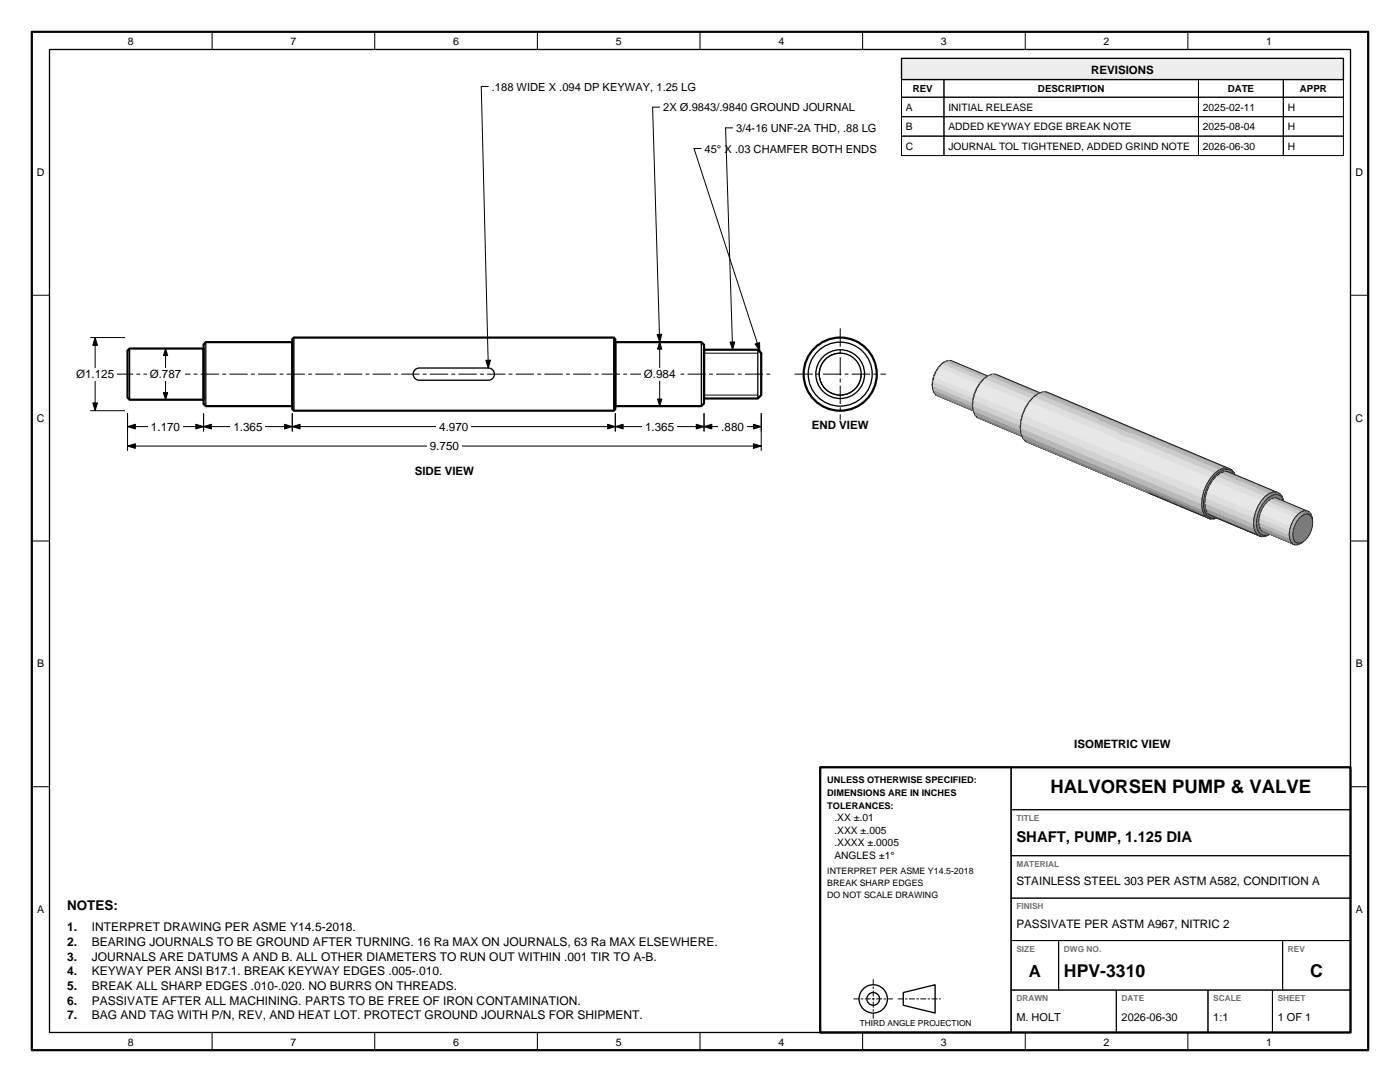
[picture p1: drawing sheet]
<svg xmlns="http://www.w3.org/2000/svg" width="279mm" height="216mm" viewBox="0 0 279 216" stroke-linecap="round" stroke-linejoin="round" font-family="sans-serif">
<path d="M201.8 153.1h67.7v8.5h-67.7zM201.8 161.6h67.7v9.1h-67.7zM201.8 170.7h67.7v8.5h-67.7zM201.8 179.2h67.7v8.5h-67.7zM201.8 187.7h9.5v9.9h-9.5zM201.8 197.6h21v8.4h-21zM211.3 187.7h44.7v9.9h-44.7zM222.8 197.6h18.3v8.4h-18.3zM241.1 197.6h12.8v8.4h-12.8zM253.9 197.6h15.6v8.4h-15.6zM256 187.7h13.5v9.9h-13.5z" fill="none" stroke="#000" stroke-width=".2"/>
<path d="M163.7 153.1h105.8v52.9h-105.8z" fill="none" stroke="#000" stroke-width=".44"/>
<g fill="none" stroke="#000" stroke-width=".26">
<path d="M163.7 153.1h38.1v52.9h-38.1zM180.3 198l6.3-1.5v5.6l-6.3-1.5z"/>
<circle cx="174.3" cy="199.3" r="2.82"/>
<circle cx="174.3" cy="199.3" r="1.27"/>
</g>
<path d="M170.4 199.3h7.8M174.3 195.4v7.8M179.2 199.3h8.5" fill="none" stroke="#000" stroke-width=".2" stroke-dasharray="1.1 .4 .4 .4"/>
<path d="M179.9 11.6h88.2v4.3h-88.2z" fill="#ededeb" stroke="#000" stroke-width=".26"/>
<g fill="none" stroke="#000" stroke-width=".2">
<path d="M179.9 15.9h8.5v3.5h-8.5zM179.9 19.4h8.5v3.9h-8.5zM188.4 15.9h50.8v3.5h-50.8zM188.4 19.4h50.8v3.9h-50.8zM239.2 15.9h16.9v3.5h-16.9zM239.2 19.4h16.9v3.9h-16.9zM256.1 15.9h12v3.5h-12zM256.1 19.4h12v3.9h-12zM179.9 23.3h8.5v3.9h-8.5zM179.9 27.2h8.5v3.8h-8.5zM188.4 23.3h50.8v3.9h-50.8zM188.4 27.2h50.8v3.8h-50.8z"/>
<path d="M239.2 23.3h16.9v3.9h-16.9zM239.2 27.2h16.9v3.8h-16.9zM256.1 23.3h12v3.9h-12zM256.1 27.2h12v3.8h-12zM131.7 68.3v12.7M140.5 70.5h10.7M140.5 78.8h10.7"/>
</g>
<path d="M25.5 70l.4-.5h14.7v10.3h-14.7l-.4-.4zM41.1 68.3h17.2v12.7h-17.2l-.5-.4v-11.9zM58.7 67.4h63.8l.3 .3v13.9l-.3 .4h-63.8l-.4-.4v-13.9zM122.8 68.3h17.2l.5 .5v11.7l-.5 .5h-17.2zM140.5 69.8h10.7l.7 .7v8.3l-.7 .7h-10.7z" fill="none" stroke="#000" stroke-width=".44"/>
<path d="M25.9 69.5v10.3M41.1 68.3v12.7M58.7 67.4v14.6M82.7 73.9l.6-.4 .4-.1h13.8a1.22 1.22 0 0 1 1.2 1.3 1.22 1.22 0 0 1-1.2 1.2h-13.8a1.22 1.22 0 0 1-1.1-.7 1.22 1.22 0 0 1 .1-1.3zM122.5 67.4v14.6M140 68.3v12.7M151.2 69.8v9.7" fill="none" stroke="#000" stroke-width=".26"/>
<path d="M23 74.7h131.4" fill="none" stroke="#000" stroke-width=".2" stroke-dasharray="3.5 .8 .6 .8"/>
<path d="M131.7 68.3l.4 1.4h-.9zM131.2 79.6h.9l-.4 1.4z" fill="#000" stroke="#000" stroke-width=".2"/>
<path d="M127.9 73.3h7.5v2.6h-7.5z" fill="#fff"/>
<path d="M33 69.5v10.3" fill="none" stroke="#000" stroke-width=".2"/>
<path d="M33 69.5l.5 1.5h-.9zM32.6 78.3h.9l-.5 1.5z" fill="#000" stroke="#000" stroke-width=".2"/>
<path d="M29.3 73.3h7.5v2.6h-7.5z" fill="#fff"/>
<path d="M25.5 82.5v3.5M25.5 85.1h15.1M40.6 82.5v3.5" fill="none" stroke="#000" stroke-width=".2"/>
<path d="M25.5 85.1l1.5-.4v.9zM39.1 84.7l1.5 .4-1.5 .5z" fill="#000" stroke="#000" stroke-width=".2"/>
<path d="M29.6 83.8h6.9v2.6h-6.9z" fill="#fff"/>
<path d="M40.6 82.5v3.5M40.6 85.1h17.7M58.3 82.5v3.5" fill="none" stroke="#000" stroke-width=".2"/>
<path d="M40.6 85.1l1.6-.4v.9zM56.8 84.7l1.5 .4-1.5 .5z" fill="#000" stroke="#000" stroke-width=".2"/>
<path d="M46 83.8h7v2.6h-7z" fill="#fff"/>
<path d="M58.3 82.5v3.5M58.3 85.1h64.5M122.8 82.5v3.5" fill="none" stroke="#000" stroke-width=".2"/>
<path d="M58.3 85.1l1.6-.4v.9zM121.2 84.7l1.6 .4-1.6 .5z" fill="#000" stroke="#000" stroke-width=".2"/>
<path d="M87.1 83.8h6.9v2.6h-6.9z" fill="#fff"/>
<path d="M122.8 82.5v3.5M122.8 85.1h17.7M140.5 82.5v3.5" fill="none" stroke="#000" stroke-width=".2"/>
<path d="M122.8 85.1l1.6-.4v.9zM139 84.7l1.5 .4-1.5 .5z" fill="#000" stroke="#000" stroke-width=".2"/>
<path d="M128.2 83.8h6.9v2.6h-6.9z" fill="#fff"/>
<path d="M140.5 82.5v3.5M140.5 85.1h11.4M151.9 82.5v3.5" fill="none" stroke="#000" stroke-width=".2"/>
<path d="M140.5 85.1l1.6-.4v.9zM150.4 84.7l1.5 .4-1.5 .5z" fill="#000" stroke="#000" stroke-width=".2"/>
<path d="M143.4 83.8h5.6v2.6h-5.6z" fill="#fff"/>
<path d="M25.5 82.5v7.4M25.5 89h126.4M151.9 82.5v7.4" fill="none" stroke="#000" stroke-width=".2"/>
<path d="M25.5 89l1.5-.5v1zM150.4 88.5l1.5 .5-1.5 .5z" fill="#000" stroke="#000" stroke-width=".2"/>
<path d="M85.2 87.7h7v2.6h-7z" fill="#fff"/>
<path d="M18.1 67.4h6.8M19 67.4v14.6M18.1 82h6.8" fill="none" stroke="#000" stroke-width=".2"/>
<path d="M19 67.4l.5 1.5h-1zM18.5 80.4h1l-.5 1.6z" fill="#000" stroke="#000" stroke-width=".2"/>
<path d="M14.6 73.3h8.8v2.6h-8.8z" fill="#fff"/>
<g fill="none" stroke="#000" stroke-width=".26">
<circle cx="167.7" cy="74.7" r="6.4"/>
<circle cx="167.7" cy="74.7" r="4.9"/>
<circle cx="167.7" cy="74.7" r="4.2"/>
</g>
<path d="M97.5 17.3h-1.5l1.5 56.1M131.7 21.4h-1.5l1.5 46.9M139.9 29.6h-1.4l13.1 40.4M146.2 25.5h-1.4l1.4 44.3M167.7 70.5a4.2 4.2 0 0 0-4.2 4.2 4.2 4.2 0 0 0 4.2 4.1 4.2 4.2 0 0 0 4.2-4.1" fill="none" stroke="#000" stroke-width=".2"/>
<circle cx="167.7" cy="74.7" r="7.3" fill="none" stroke="#000" stroke-width=".44"/>
<path d="M158.6 74.7h18.1M167.7 65.6v18.1" fill="none" stroke="#000" stroke-width=".2" stroke-dasharray="3.5 .8 .6 .8"/>
<path d="M97 71.9h.9l-.4 1.5zM131.1 66.7h1l-.4 1.6zM145.7 68.3l.9-.1-.4 1.6zM150.7 68.7l.9-.3v1.6z" fill="#000" stroke="#000" stroke-width=".2"/>
<g fill="#66666b" stroke="#66666b" stroke-width=".2">
<path d="M186.8 78.8l8.9 3.8z"/>
<path d="M195 83.3l10.4 4.4z"/>
<path d="M204.6 88.1l12.4 5.1z"/>
<path d="M217 93.2l12.3 5.2z"/>
<path d="M251.9 105.9l6.6 2.8z"/>
<path d="M241.3 102.7l10.4 4.4z"/>
<path d="M229.3 98.4l12.3 5.2z"/>
</g>
<g fill="none" stroke="#1f2126" stroke-width=".2">
<path d="M187.9 72.7l1.2-.8h.6l8.4 3.5a2.79 2.79 0 0 0-2.4 1.5 5.2 5.2 0 0 0-.9 5l.4 .4 .5 .3-8.4-3.6a1.88 1.88 0 0 1-1.2-2.1M187.9 72.7l.6-.5a5.4 5.4 0 0 0-2.3 5.5l-.1-.8M187.9 72.7a6.3 6.3 0 0 0-1.8 4.2M196.3 75.6l.8-.6 .8-.3h.8l9.7 4.1a3.5 3.5 0 0 0-3 1.8 6.6 6.6 0 0 0-1.1 6.2l.5 .6 .6 .3-9.8-4.2a2.34 2.34 0 0 1-1.5-2.6M196.3 75.6l.8-.6a6.8 6.8 0 0 0-2.9 6.9l-.1-1M196.3 75.6a7.9 7.9 0 0 0-2.2 5.3M206.2 79.3l.9-.7a8 8 0 0 0-3.3 7.9l-.2-1.1M206.2 79.3l.9-.7 .9-.4h.8l36.2 15.2h-.8M206.2 79.3a9 9 0 0 0-2.6 6.1M203.6 85.4a2.68 2.68 0 0 0 1.8 3l36.2 15.2-.8-.4M244.2 93.4a2.05 2.05 0 0 1 2.5 2.1l-.3-.9M244.2 93.4a7.4 7.4 0 0 0-4.3 5.9 4.1 4.1 0 0 0 .9 3.9"/>
<path d="M244.3 94.1h.7l9.7 4.1h-.7M244.3 94.1a1.75 1.75 0 0 1 2.1 1.6 7.3 7.3 0 0 1-2.9 6.9l-.8 .4h-.7l-.7-.3M244.3 94.1a6.6 6.6 0 0 0-3.9 6.3l.1 1 .4 .8 .4 .5M246.4 94.6a7.3 7.3 0 0 1-2.1 7.8l-.8 .6-.9 .4M246.4 94.6a1.91 1.91 0 0 0-2.9-.5 8 8 0 0 0-3.2 7.5 1.92 1.92 0 0 0 2.3 1.8M254 98.2a1.84 1.84 0 0 1 2.2 2l-.3-.8M254 98.2a6.6 6.6 0 0 0-3.8 6.2l.1 1 .3 .8 .5 .6M254.1 99.4h.6l6.1 2.5h-.6l-.6 .3-.6 .5M254.1 99.4a1.34 1.34 0 0 1 1.7 1.2 5.2 5.2 0 0 1-2.9 5.5h-.5l-.5-.2M254.1 99.4a5.1 5.1 0 0 0-2.6 6.1l.4 .4M255.9 99.4a6.1 6.1 0 0 1-3.1 7.4M255.9 99.4a1.59 1.59 0 0 0-2.4-.4 6.3 6.3 0 0 0-2.4 7.1l.5 .5 .5 .2h.7"/>
<path d="M240.8 103.2a2.29 2.29 0 0 0 2.7-.2l-.9 .4M241.3 102.7l10.4 4.4-.6-.3M251.1 106.8a2.06 2.06 0 0 0 2.4-.3l-.7 .3M251.9 105.9l6.6 2.8a1.79 1.79 0 0 1-1.2-2M259.5 108.4l.5-.2-1 .5M261.6 102.6l.3 1-.2-.5"/>
</g>
<g fill="#b8bdc2" stroke="#b8bdc2" stroke-width=".2">
<path d="M187.7 72.8l.8-.6z"/>
<path d="M196.2 75.8l.9-.8z"/>
<path d="M206.1 79.4l1-.8z"/>
</g>
<g fill="#a8adb3" stroke="#a8adb3" stroke-width=".2">
<path d="M186 76.7l.2 1z"/>
<path d="M194.1 80.7l.1 1.2z"/>
<path d="M203.6 85.2l.2 1.3z"/>
</g>
<g fill="#94969c" stroke="#94969c" stroke-width=".2">
<path d="M189.1 71.9h.6l8.4 3.5-.6 .1z"/>
<path d="M197.9 74.7h.8l9.7 4.1h-.7z"/>
<path d="M208 78.2h.8l11.6 4.8v.4z"/>
<path d="M220.4 83l12.3 5.2v.4l-12.3-5.2z"/>
<path d="M232.7 88.2l12.3 5.2h-.8l-11.5-4.8z"/>
<path d="M244.3 94.1h.7l9.7 4.1h-.7z"/>
<path d="M254.1 99.4h.6l6.1 2.5h-.6z"/>
</g>
<g fill="#787a7d" stroke="#787a7d" stroke-width=".2">
<path d="M186.4 78.4l8.4 3.5 .4 .4-8.4-3.5z"/>
<path d="M194.5 82.7l9.8 4.1 .5 .6-9.8-4.1z"/>
<path d="M204.1 87.4l12.3 5.2v.4l-11.8-4.9z"/>
<path d="M216.4 92.6l6.6 2.7h-1l-5.6-2.3z"/>
<path d="M222 95.3h1l5.6 2.4v.4z"/>
<path d="M240.9 102.2l9.7 4 .5 .6-9.8-4.1z"/>
<path d="M228.6 97.7l11.7 4.9 .5 .6-12.2-5.1z"/>
<path d="M251.5 105.5l6.1 2.6 .4 .4-6.1-2.6z"/>
</g>
<g fill="#c4c9cf" stroke="#c4c9cf" stroke-width=".2">
<path d="M187.7 72.8l.2-.1-.7 .7z"/>
<path d="M196.2 75.8l.1-.2-.8 .9z"/>
<path d="M206.1 79.4l.1-.1-.9 1z"/>
</g>
<g fill="#babfc4" stroke="#babfc4" stroke-width=".2">
<path d="M186.1 75.9v1z"/>
<path d="M194.2 79.6l-.1 1.3z"/>
<path d="M203.7 84l-.1 1.4z"/>
</g>
<g fill="#cccfd6" stroke="#cccfd6" stroke-width=".2">
<path d="M187.2 73.4h.1l-.6 .8z"/>
<path d="M186.7 74.2l-.3 .9z"/>
<path d="M186.2 76l8.3 3.5v.9l-8.4-3.5z"/>
<path d="M195.5 76.5h.1l-.7 1z"/>
<path d="M194.9 77.5h.1l-.5 1.1z"/>
<path d="M194.2 79.8l9.8 4.1-.1 1.1-9.8-4.1z"/>
<path d="M205.3 80.3h.1l-.8 1.1z"/>
<path d="M204.6 81.4l-.5 1.3z"/>
<path d="M203.8 84.1l11.9 5v1.3l-12.1-5z"/>
<path d="M215.7 89.1l7.7 3.2h-3.2l-4.5-1.9z"/>
<path d="M220.2 92.3h3.2l4.4 1.9v1.3z"/>
<path d="M227.8 94.2l12.1 5.1-.1 1.2-12-5z"/>
<path d="M240.5 99.2l9.8 4.1-.1 1.1-9.8-4z"/>
</g>
<g fill="#c4c9d1" stroke="#c4c9d1" stroke-width=".2">
<path d="M186.3 75l-.1 1z"/>
<path d="M194.4 78.5l-.2 1.3z"/>
<path d="M204.1 82.7l-.3 1.4z"/>
</g>
<g fill="#b0b5ba" stroke="#b0b5ba" stroke-width=".2">
<path d="M188.5 72.2l.6-.3 8.4 3.6-.6 .2z"/>
<path d="M197.1 75l.8-.3 9.8 4.1-.8 .3z"/>
<path d="M207.1 78.6l.9-.4 11.5 4.8v.8z"/>
<path d="M219.5 83l12.3 5.2v.8l-12.3-5.2z"/>
<path d="M231.8 88.2l12.4 5.2-.9 .4-11.5-4.8z"/>
<path d="M243.5 94.5l.8-.4 9.7 4.1-.8 .3z"/>
<path d="M253.5 99.6l.6-.2 6.1 2.5-.6 .3z"/>
</g>
<g fill="#969ca1" stroke="#969ca1" stroke-width=".2">
<path d="M186.2 77.7l8.3 3.5 .3 .7-8.4-3.5z"/>
<path d="M194.2 81.9l9.8 4.1 .3 .8-9.8-4.1z"/>
<path d="M203.8 86.5l12.1 5.1v.8l-11.8-5z"/>
<path d="M215.9 91.6l7.1 3h-1.9l-5.2-2.2z"/>
<path d="M221.1 94.6h1.9l5.1 2.1v.8z"/>
<path d="M228.1 96.7l11.8 5 .4 .9-12.2-5.1z"/>
<path d="M240.5 101.4l9.8 4 .3 .8-9.7-4z"/>
<path d="M251.3 104.9l6.1 2.5 .2 .7-6.1-2.6z"/>
</g>
<g fill="#c9ccd4" stroke="#c9ccd4" stroke-width=".2">
<path d="M187.9 72.7l.6-.5 8.4 3.5-.6 .5z"/>
<path d="M196.3 75.6l.8-.6 9.8 4.1-.8 .6z"/>
<path d="M206.2 79.3l.9-.7 11.5 4.8v1.1z"/>
<path d="M218.6 83.4l7.4 3.2h-2.5l-4.9-2.1z"/>
<path d="M223.5 86.6h2.5l4.9 2v1.1z"/>
<path d="M242.7 95.1l.8-.6 9.7 4-.8 .6z"/>
<path d="M230.9 88.6l12.4 5.2-.9 .7-11.5-4.8z"/>
<path d="M252.9 100.1l.6-.5 6.1 2.6-.6 .5z"/>
</g>
<g fill="#b5b8bd" stroke="#b5b8bd" stroke-width=".2">
<path d="M186.1 76.9l8.4 3.5v.8l-8.3-3.5z"/>
<path d="M194.1 80.9l9.8 4.1 .1 1-9.8-4.1z"/>
<path d="M203.6 85.4l12.1 5v1.1l-11.9-5z"/>
<path d="M215.7 90.4l7.4 3.1h-2.6l-4.8-2z"/>
<path d="M220.5 93.5h2.6l4.7 2v1.1z"/>
<path d="M227.8 95.5l12 5 .1 1.2-12.1-5.1z"/>
<path d="M240.4 100.4l9.8 4 .1 1-9.8-4z"/>
<path d="M251.2 104.1l6.1 2.6 .1 .7-6.1-2.5z"/>
</g>
<g fill="#d9dee6" stroke="#d9dee6" stroke-width=".2">
<path d="M187.9 72.7l8.4 3.5-.6 .7-8.4-3.5z"/>
<path d="M196.3 75.6l9.8 4.1-.7 .9-9.8-4.1z"/>
<path d="M206.2 79.3l11.5 4.8v1.3l-12.3-5.1z"/>
<path d="M217.7 84.1l7.8 3.3h-3.2l-4.6-2z"/>
<path d="M222.3 87.4h3.2l4.6 1.9v1.3z"/>
<path d="M242.7 95.1l9.7 4-.7 .9-9.7-4.1z"/>
<path d="M230.1 89.3l12.3 5.2-.8 1-11.5-4.9z"/>
</g>
<g fill="#e3e8f0" stroke="#e3e8f0" stroke-width=".2">
<path d="M187.3 73.4l8.4 3.5-.5 .8-8.4-3.5z"/>
<path d="M186.8 74.2l8.4 3.5-.4 .9-8.4-3.5z"/>
<path d="M195.6 76.5l9.8 4.1-.6 1-9.8-4.1z"/>
<path d="M195 77.5l9.8 4.1-.5 1.1-9.8-4.1z"/>
<path d="M205.4 80.3l11.6 4.8v1.5l-12.4-5.2z"/>
<path d="M204.6 81.4l11.8 4.9v1.6l-12.3-5.2z"/>
<path d="M217 85.1l7.9 3.3h-3.5l-4.4-1.8z"/>
<path d="M216.4 86.3l7.9 3.4h-3.6l-4.3-1.8z"/>
<path d="M221.4 88.4h3.5l4.4 1.9v1.5z"/>
<path d="M220.7 89.7h3.6l4.3 1.8v1.5z"/>
<path d="M228.6 91.5l12.2 5.1-.5 1.3-11.7-4.9z"/>
<path d="M242 95.9l9.7 4.1-.6 1-9.8-4.1z"/>
<path d="M229.3 90.3l12.3 5.2-.8 1.1-11.5-4.8z"/>
<path d="M241.3 96.9l9.8 4.1-.5 1.2-9.7-4.1z"/>
</g>
<g fill="#dbe0e8" stroke="#dbe0e8" stroke-width=".2">
<path d="M186.4 75.1l8.4 3.5-.3 .9-8.3-3.5z"/>
<path d="M194.5 78.6l9.8 4.1-.3 1.2-9.8-4.1z"/>
<path d="M204.1 82.7l11.8 5v1.5l-12.1-5.1z"/>
<path d="M215.9 87.7l7.9 3.3h-3.5l-4.4-1.8z"/>
<path d="M220.3 91h3.5l4.3 1.8v1.5z"/>
<path d="M228.1 92.8l12.2 5.1-.4 1.4-11.8-5z"/>
<path d="M240.9 98.1l9.7 4.1-.3 1.1-9.8-4.1z"/>
</g>
<g fill="#7d8085" stroke="#7d8085" stroke-width=".2">
<path d="M246.1 99l.3 .1-.6 1.2-.2-.1z"/>
<path d="M246.4 97.9l.3-.1-.3 1.3-.3-.1z"/>
<path d="M245.6 100.2l.2 .1-.7 1.1-.1-.2z"/>
<path d="M246.5 96.7l.3-.1-.1 1.2-.3 .1z"/>
<path d="M245 101.2l.1 .2-.8 1v-.4z"/>
<path d="M246.4 95.7l.3-.2 .1 1.1-.3 .1z"/>
<path d="M243.5 102.6l.8-.6v.4l-.8 .6z"/>
<path d="M246.4 94.6l.3 .9-.3 .2-.3-.8z"/>
<path d="M242.7 103l.8-.4v.4l-.9 .4z"/>
<path d="M245.8 94l.6 .6-.3 .3-.5-.5z"/>
<path d="M242 103h.7l-.1 .4h-.8z"/>
<path d="M245.1 93.7l.7 .3-.2 .4-.6-.3z"/>
<path d="M241.3 102.7l.7 .3-.2 .4-.7-.3z"/>
<path d="M244.3 93.7h.8l-.1 .4h-.7z"/>
<path d="M240.9 102.2l.4 .5-.2 .4-.5-.6z"/>
<path d="M243.5 94.1l.8-.4v.4l-.8 .4z"/>
<path d="M240.3 101.6l.2-.2 .4 .8-.3 .3z"/>
<path d="M242.6 94.7l.9-.6v.4l-.8 .6z"/>
<path d="M240.2 100.5l.2-.1 .1 1-.2 .2z"/>
<path d="M242.6 94.7l.1 .4-.7 .8-.2-.2z"/>
<path d="M240.3 99.3l.2-.1-.1 1.2-.2 .1z"/>
<path d="M241.8 95.7l.2 .2-.7 1-.2-.1z"/>
<path d="M240.6 98l.3 .1-.4 1.1-.2 .1z"/>
<path d="M255.5 103.1l.4 .1-.4 1-.3-.2z"/>
<path d="M255.8 102.2l.4-.1-.3 1.1-.4-.1z"/>
<path d="M255.2 104l.3 .2-.6 1-.2-.4z"/>
<path d="M241.1 96.8l.2 .1-.4 1.2-.3-.1z"/>
<path d="M255.8 101.4l.5-.3-.1 1-.4 .1z"/>
<path d="M254.7 104.8l.2 .4-.7 .8-.1-.6z"/>
<path d="M255.8 100.6l.4-.4 .1 .9-.5 .3z"/>
<path d="M253.5 105.9l.6-.5 .1 .6-.7 .5z"/>
<path d="M255.9 99.4l.3 .8-.4 .4-.3-.6z"/>
<path d="M252.9 106.1l.6-.2v.6l-.7 .3z"/>
<path d="M255.5 98.9l.4 .5-.4 .6-.3-.4z"/>
<path d="M252.4 106.1h.5l-.1 .7h-.7z"/>
<path d="M254.9 98.7l.6 .2-.3 .7-.5-.2z"/>
<path d="M251.9 105.9l.5 .2-.3 .7-.5-.2z"/>
<path d="M254.2 98.7h.7l-.2 .7h-.6z"/>
<path d="M251.5 105.5l.4 .4-.3 .7-.5-.5z"/>
<path d="M253.5 99l.7-.3-.1 .7-.6 .2z"/>
<path d="M250.8 105.3l.5-.4 .2 .6-.4 .6z"/>
<path d="M252.8 99.6l.7-.6v.6l-.6 .5z"/>
<path d="M250.7 104.4l.5-.3 .1 .8-.5 .4z"/>
<path d="M252.8 99.6l.1 .5-.5 .6-.3-.4z"/>
<path d="M250.8 103.4l.5-.1-.1 .8-.5 .3z"/>
<path d="M252.1 100.3l.3 .4-.5 .8-.3-.2z"/>
<path d="M251.1 102.3l.4 .1-.2 .9-.5 .1z"/>
<path d="M251.6 101.3l.3 .2-.4 .9-.4-.1z"/>
</g>
<g fill="#696b6e" stroke="#696b6e" stroke-width=".2">
<path d="M246.3 94.3l.4 1.2z"/>
<path d="M242.4 103.5l1.1-.5z"/>
<path d="M255.9 99l.3 1.2z"/>
<path d="M252.4 107.1l1.1-.6z"/>
<path d="M261.6 102.6l.3 1z"/>
<path d="M259 108.7l1-.5z"/>
</g>
<g fill="#6e7075" stroke="#6e7075" stroke-width=".2">
<path d="M245.8 93.7l.5 .6 .1 .3z"/>
<path d="M255.4 98.5l.5 .5v.4l-.4-.5z"/>
</g>
<g fill="#75787a" stroke="#75787a" stroke-width=".2">
<path d="M245 93.4l.8 .3v.3l-.7-.3z"/>
<path d="M254.7 98.2l.7 .3 .1 .4-.6-.2z"/>
</g>
<g fill="#7d8082" stroke="#7d8082" stroke-width=".2">
<path d="M244.2 93.4h.8l.1 .3h-.8z"/>
<path d="M240.3 102.6l.3-.1 .5 .6-.3 .1z"/>
<path d="M254 98.2h.7l.2 .5h-.7z"/>
<path d="M250.6 106.2l.5-.1 .5 .5-.5 .2z"/>
</g>
<g fill="#8f9194" stroke="#8f9194" stroke-width=".2">
<path d="M243.3 93.8l.9-.4 .1 .3-.8 .4z"/>
<path d="M253.2 98.5l.8-.3 .2 .5-.7 .3z"/>
</g>
<g fill="#919499" stroke="#919499" stroke-width=".2">
<path d="M239.8 100.5h.4l.1 1.1-.4 .1z"/>
<path d="M250.2 104.4h.5l.1 .9-.5 .1z"/>
</g>
<g fill="#a1a3a8" stroke="#a1a3a8" stroke-width=".2">
<path d="M239.9 99.3h.4l-.1 1.2h-.4z"/>
<path d="M250.3 103.3l.5 .1-.1 1h-.5z"/>
</g>
<g fill="#9ea3a8" stroke="#9ea3a8" stroke-width=".2">
<path d="M242.4 94.5l.9-.7 .2 .3-.9 .6z"/>
<path d="M252.4 99.1l.8-.6 .3 .5-.7 .6z"/>
</g>
<g fill="#82858a" stroke="#82858a" stroke-width=".2">
<path d="M239.9 101.7l.4-.1 .3 .9-.3 .1z"/>
<path d="M250.3 105.4l.5-.1 .3 .8-.5 .1z"/>
</g>
<path d="M242.4 94.5l.2 .2-.8 1-.2-.2z" fill="#abadb5" stroke="#abadb5" stroke-width=".2"/>
<g fill="#b3b5ba" stroke="#b3b5ba" stroke-width=".2">
<path d="M241.6 95.5l.2 .2-.7 1.1-.3-.2z"/>
<path d="M240.8 96.6l.3 .2-.5 1.2-.3-.1z"/>
</g>
<g fill="#abb0b5" stroke="#abb0b5" stroke-width=".2">
<path d="M240.3 97.9l.3 .1-.3 1.3h-.4z"/>
<path d="M250.6 102.2l.5 .1-.3 1.1-.5-.1z"/>
</g>
<g fill="#707075" stroke="#707075" stroke-width=".2">
<path d="M251.7 107.1l.4-.3h.7l-.4 .3z"/>
<path d="M241.6 103.6l.2-.2h.8l-.2 .1z"/>
</g>
<g fill="#75787d" stroke="#75787d" stroke-width=".2">
<path d="M251.1 106.8l.5-.2 .5 .2-.4 .3z"/>
<path d="M240.8 103.2l.3-.1 .7 .3-.2 .2z"/>
</g>
<path d="M259.5 103.2a1.38 1.38 0 0 1 2.2-.1 4.4 4.4 0 0 1-2.2 5.3 1.15 1.15 0 0 1-1.4-1.1 4.9 4.9 0 0 1 1.4-4.1z" fill="#7d8085" stroke="#1f2126" stroke-width=".2"/>
<path d="M261.2 102.1l.4 .5 .1 .5-.3-.4z" fill="#6e7075" stroke="#6e7075" stroke-width=".2"/>
<path d="M252.4 99.1l-1.3 1.9-.5 1.2M252.8 99.6l-.7 .7-1 2M252.9 100.1a6 6 0 0 0-1.7 4M261.6 102.6a1.33 1.33 0 0 0-2-.4 5.3 5.3 0 0 0-2 5.9l.4 .4 .5 .2h.5M261.7 103.1a1.13 1.13 0 0 0-1.7-.3 4.5 4.5 0 0 0-1.7 5l.3 .4 .4 .2h.5" fill="none" stroke="#1f2126" stroke-width=".2"/>
<path d="M252.9 100.1l6.1 2.6-.5 .6-6.1-2.6z" fill="#d9dee6" stroke="#d9dee6" stroke-width=".2"/>
<g fill="#abadb5" stroke="#abadb5" stroke-width=".2">
<path d="M252.4 99.1l.4 .5-.7 .7-.4-.3z"/>
<path d="M259 102.7l.5 .5-.5 .5-.5-.4z"/>
</g>
<path d="M258.5 108.7l.5-.3h.5l-.5 .3z" fill="#707075" stroke="#707075" stroke-width=".2"/>
<path d="M251.3 103.3l6.1 2.5-.1 .9-6.1-2.6z" fill="#cccfd6" stroke="#cccfd6" stroke-width=".2"/>
<g fill="#e3e8f0" stroke="#e3e8f0" stroke-width=".2">
<path d="M252.4 100.7l6.1 2.6-.5 .8-6.1-2.6z"/>
<path d="M251.9 101.5l6.1 2.6-.4 .8-6.1-2.5z"/>
</g>
<g fill="#b3b5ba" stroke="#b3b5ba" stroke-width=".2">
<path d="M251.7 100l.4 .3-.5 1-.5-.3z"/>
<path d="M251.1 101l.5 .3-.5 1-.5-.1z"/>
<path d="M258.5 103.3l.5 .4-.4 .7-.6-.3z"/>
<path d="M258 104.1l.6 .3-.3 .8-.7-.3z"/>
</g>
<path d="M251.5 102.4l6.1 2.5-.2 .9-6.1-2.5z" fill="#dbe0e8" stroke="#dbe0e8" stroke-width=".2"/>
<path d="M260.8 101.9l.4 .2 .2 .6-.4-.1z" fill="#75787a" stroke="#75787a" stroke-width=".2"/>
<path d="M258 108.5l.6-.3 .4 .2-.5 .3z" fill="#75787d" stroke="#75787d" stroke-width=".2"/>
<g fill="#7d8082" stroke="#7d8082" stroke-width=".2">
<path d="M260.2 101.9h.6l.2 .7h-.5z"/>
<path d="M257.6 108.1l.7-.3 .3 .4-.6 .3z"/>
</g>
<path d="M259.6 102.2l.6-.3 .3 .7-.5 .2z" fill="#8f9194" stroke="#8f9194" stroke-width=".2"/>
<path d="M257.4 107.4l.7-.1 .2 .5-.7 .3z" fill="#82858a" stroke="#82858a" stroke-width=".2"/>
<path d="M259 102.7l.6-.5 .4 .6-.5 .4z" fill="#9ea3a8" stroke="#9ea3a8" stroke-width=".2"/>
<path d="M257.3 106.7h.7l.1 .6-.7 .1z" fill="#919499" stroke="#919499" stroke-width=".2"/>
<path d="M257.4 105.8l.7 .1-.1 .8h-.7z" fill="#a1a3a8" stroke="#a1a3a8" stroke-width=".2"/>
<path d="M257.6 104.9l.7 .3-.2 .7-.7-.1z" fill="#abb0b5" stroke="#abb0b5" stroke-width=".2"/>
<path d="M6.3 6.3h266.7v203.2h-266.7z" fill="none" stroke="#000" stroke-width=".44"/>
<path d="M9.9 9.9h259.6v196.1h-259.6z" fill="none" stroke="#000" stroke-width=".26"/>
<g fill="none" stroke="#000" stroke-width=".2">
<path d="M42.3 6.3v3.6M74.8 6.3v3.6M107.2 6.3v3.6M139.7 6.3v3.6M172.2 6.3v3.6M204.6 6.3v3.6M237.1 6.3v3.6M6.3 58.9h3.6M269.5 58.9h3.5M6.3 107.9h3.6M269.5 107.9h3.5M6.3 157h3.6"/>
<path d="M269.5 157h3.5M42.3 206v3.5M74.8 206v3.5M107.2 206v3.5M139.7 206v3.5M172.2 206v3.5M204.6 206v3.5M237.1 206v3.5"/>
</g>
<text font-size="3.7" x="209.6" y="158.3">HALVORSEN PUMP &amp; VALVE</text>
<g font-size="3.5">
<text x="212.3" y="194.9">HPV-3310</text>
<text x="261.5" y="194.9">C</text>
</g>
<text font-size="3.4" x="205.3" y="194.9">A</text>
<text font-size="3" x="202.8" y="168">SHAFT, PUMP, 1.125 DIA</text>
<text font-size="2.7" x="13.4" y="181.6">NOTES:</text>
<g font-size="2.4">
<text x="13.4" y="185.8">1.</text>
<text x="18.3" y="185.8">INTERPRET DRAWING PER ASME Y14.5-2018.</text>
<text x="13.4" y="188.7">2.</text>
<text x="13.4" y="191.7">3.</text>
<text x="18.3" y="188.7">BEARING JOURNALS TO BE GROUND AFTER TURNING. 16 Ra MAX ON JOURNALS, 63 Ra MAX ELSEWHERE.</text>
<text x="18.3" y="191.7">JOURNALS ARE DATUMS A AND B. ALL OTHER DIAMETERS TO RUN OUT WITHIN .001 TIR TO A-B.</text>
<text x="13.4" y="194.6">4.</text>
<text x="13.4" y="197.5">5.</text>
<text x="18.3" y="194.6">KEYWAY PER ANSI B17.1. BREAK KEYWAY EDGES .005-.010.</text>
<text x="18.3" y="197.5">BREAK ALL SHARP EDGES .010-.020. NO BURRS ON THREADS.</text>
<text x="13.4" y="200.4">6.</text>
<text x="13.4" y="203.4">7.</text>
<text x="18.3" y="200.4">PASSIVATE AFTER ALL MACHINING. PARTS TO BE FREE OF IRON CONTAMINATION.</text>
<text x="18.3" y="203.4">BAG AND TAG WITH P/N, REV, AND HEAT LOT. PROTECT GROUND JOURNALS FOR SHIPMENT.</text>
</g>
<g font-size="2.3">
<text x="217.8" y="14.7">REVISIONS</text>
<text x="15.2" y="75.5">Ø1.125</text>
<text x="29.9" y="75.5">Ø.787</text>
<text x="128.5" y="75.5">Ø.984</text>
<text x="30.1" y="85.9">1.170</text>
<text x="46.6" y="85.9">1.365</text>
<text x="85.8" y="89.8">9.750</text>
<text x="87.7" y="85.9">4.970</text>
<text x="128.7" y="85.9">1.365</text>
<text x="143.9" y="85.9">.880</text>
<text x="162" y="85.7">END VIEW</text>
<text x="82.8" y="94.8">SIDE VIEW</text>
<text x="214.4" y="149.2">ISOMETRIC VIEW</text>
<text x="202.8" y="176.7">STAINLESS STEEL 303 PER ASTM A582, CONDITION A</text>
<text x="202.8" y="185.2">PASSIVATE PER ASTM A967, NITRIC 2</text>
</g>
<g font-size="2.2">
<text x="98.2" y="18.1">.188 WIDE X .094 DP KEYWAY, 1.25 LG</text>
<text x="132.4" y="22.2">2X Ø.9843/.9840 GROUND JOURNAL</text>
<text x="146.9" y="26.4">3/4-16 UNF-2A THD, .88 LG</text>
<text x="140.6" y="30.5">45° X .03 CHAMFER BOTH ENDS</text>
<text x="202.8" y="203.6">M. HOLT</text>
<text x="223.8" y="203.6">2026-06-30</text>
<text x="242.1" y="203.6">1:1</text>
<text x="255" y="203.6">1 OF 1</text>
</g>
<g font-size="2.1">
<text x="25.5" y="9">8</text>
<text x="58" y="9">7</text>
<text x="90.4" y="9">6</text>
<text x="122.9" y="9">5</text>
<text x="155.3" y="9">4</text>
<text x="187.8" y="9">3</text>
<text x="220.2" y="9">2</text>
<text x="252.7" y="9">1</text>
<text x="7.3" y="35.1">D</text>
<text x="270.5" y="35.1">D</text>
<text x="7.3" y="84.1">C</text>
<text x="270.5" y="84.1">C</text>
<text x="7.4" y="133.2">B</text>
<text x="270.6" y="133.2">B</text>
<text x="7.4" y="182.2">A</text>
<text x="270.6" y="182.2">A</text>
<text x="25.5" y="208.7">8</text>
<text x="58" y="208.7">7</text>
<text x="90.4" y="208.7">6</text>
<text x="122.9" y="208.7">5</text>
<text x="155.3" y="208.7">4</text>
<text x="187.8" y="208.7">3</text>
<text x="220.2" y="208.7">2</text>
<text x="252.7" y="208.7">1</text>
</g>
<g font-size="2">
<text x="180.8" y="22.2">A</text>
<text x="189.3" y="22.2">INITIAL RELEASE</text>
<text x="240.1" y="22.2">2025-02-11</text>
<text x="257" y="22.2">H</text>
<text x="180.8" y="26">B</text>
<text x="180.8" y="29.9">C</text>
<text x="189.3" y="26">ADDED KEYWAY EDGE BREAK NOTE</text>
<text x="189.3" y="29.9">JOURNAL TOL TIGHTENED, ADDED GRIND NOTE</text>
<text x="240.1" y="26">2025-08-04</text>
<text x="240.1" y="29.9">2026-06-30</text>
<text x="257" y="26">H</text>
<text x="257" y="29.9">H</text>
<text x="166.5" y="163.9">.XX ±.01</text>
<text x="166.5" y="166.4">.XXX ±.005</text>
<text x="166.5" y="168.8">.XXXX ±.0005</text>
<text x="166.5" y="171.3">ANGLES ±1°</text>
</g>
<g font-size="1.9">
<text x="182.2" y="18.4">REV</text>
<text x="207.2" y="18.4">DESCRIPTION</text>
<text x="245" y="18.4">DATE</text>
<text x="259.4" y="18.4">APPR</text>
</g>
<g font-size="1.8">
<text x="165.1" y="156.3">UNLESS OTHERWISE SPECIFIED:</text>
<text x="165.1" y="158.8">DIMENSIONS ARE IN INCHES</text>
<text x="165.1" y="161.4">TOLERANCES:</text>
<text x="165.1" y="174.3">INTERPRET PER ASME Y14.5-2018</text>
<text x="165.1" y="176.7">BREAK SHARP EDGES</text>
<text x="165.1" y="179.1">DO NOT SCALE DRAWING</text>
</g>
<g font-size="1.7" fill="#6b707a">
<text x="202.8" y="163.8">TITLE</text>
<text x="202.8" y="172.9">MATERIAL</text>
<text x="202.8" y="181.4">FINISH</text>
<text x="202.8" y="189.9">SIZE</text>
<text x="212.3" y="189.9">DWG NO.</text>
<text x="257" y="189.9">REV</text>
<text x="202.8" y="199.7">DRAWN</text>
<text x="223.8" y="199.7">DATE</text>
<text x="242.1" y="199.7">SCALE</text>
<text x="255" y="199.7">SHEET</text>
</g>
<text font-size="1.7" x="171.6" y="204.8">THIRD ANGLE PROJECTION</text>
</svg>
